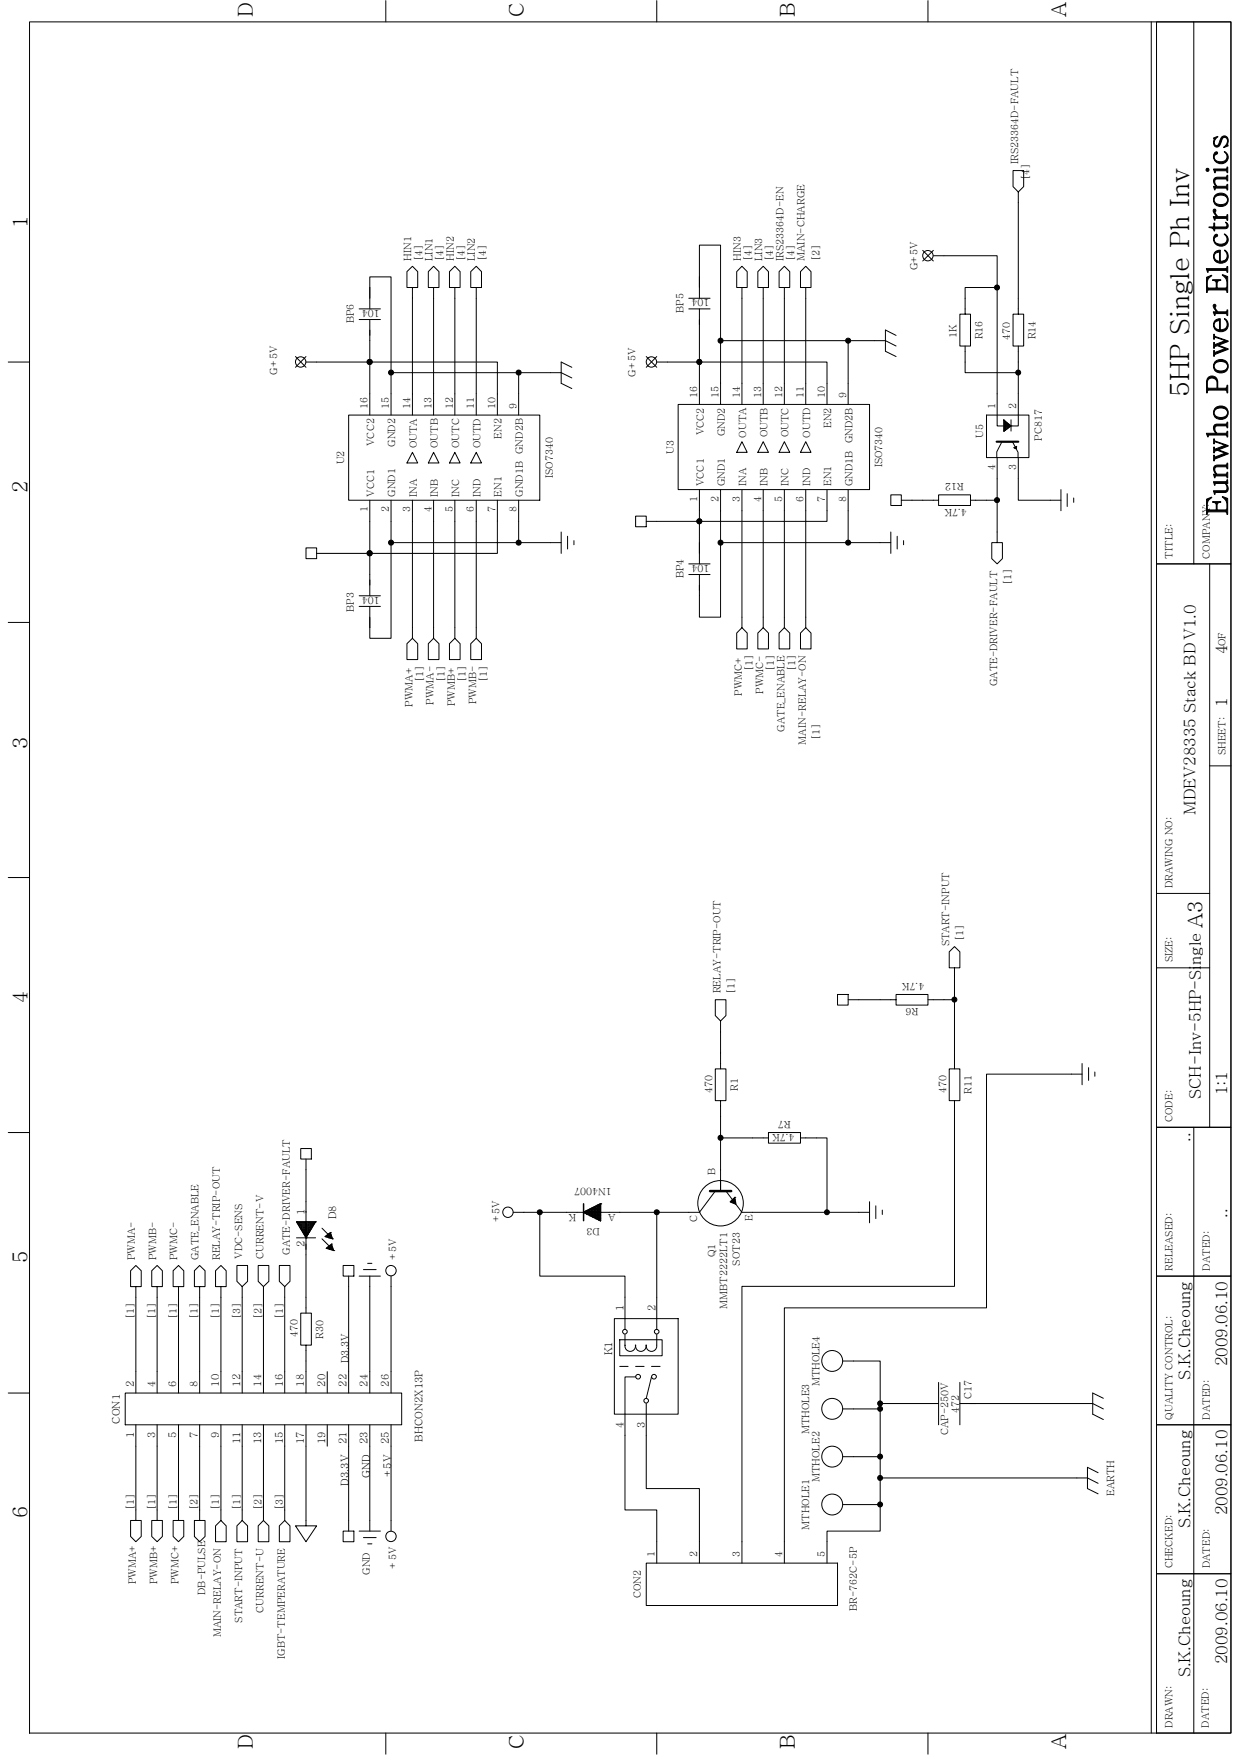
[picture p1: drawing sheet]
<svg xmlns="http://www.w3.org/2000/svg" width="210mm" height="297mm" viewBox="0 0 210 297" stroke-linecap="round" stroke-linejoin="round" font-family="sans-serif">
<g fill="none" stroke="#000" stroke-width=".17">
<path d="M5 3.7h203.3v289.6h-203.3zM65.3 .1v3.6M111.1 .1v3.6M157 .1v3.6M194.8 3.7v289.6M195.7 3.7h12.6v91.7h-12.6zM202 3.7v91.7M172.3 32.5l-.9-.9v-2.7h1.8v2.7l-.9 .9v20.7h.9v5.4h-1.8v-5.4h.9M60.8 54.1h3.6M60.8 52.3h3.6M62.6 52.3v-5.4h3.6v23.4M62.6 54.1v16.2"/>
<path d="M69.8 48.7h.9v-2.7l-.9-.9-.9 .9v2.7h.9v21.6M73.4 48.7h.9v-2.7l-.9-.9-.9 .9v2.7h.9v21.6M77 48.7h.9v-2.7l-.9-.9-.9 .9v2.7h.9v21.6M80.6 48.7h.9v-2.7l-.9-.9-.9 .9v2.7h.9v21.6M116.5 52.3h3.6M116.5 50.5h3.6M118.3 50.5v-9h3.6v16.2M118.3 52.3v16.2M121.9 57.7v10.8M121.9 57.7h27.9l1.8 .9M125.5 48.7h.9v-2.7l-.9-.9-.8 .9v2.7h.8v19.8M129.1 48.7h.9v-2.7l-.9-.9-.9 .9v2.7h.9v19.8"/>
<path d="M132.7 48.7h.9v-2.7l-.9-.9-.9 .9v2.7h.9v19.8M136.3 48.7h.9v-2.7l-.9-.9-.9 .9v2.7h.9v19.8M143.5 57.7v10.8M151.6 56.8l-1.8-.9v3.6l1.8 .8M156.1 42.4l1.8 1.8M157.9 42.4l-1.8 1.8M157.9 43.3h10.8v5.4M163.3 58.6v4.5h9v-4.5M168.7 48.7h-5.4v4.5h.9v5.4h-1.8v-5.4h.9M168.7 48.7v21.6M1.4 61.3h3.6M50 60.3l1.8 1.9"/>
<path d="M51.8 61.3h32.4v9M51.8 60.3l-1.8 1.9M59 70.3h32.3v14.4h-32.3zM66.2 63.1h28.8l1.8 .9M69.8 76.6l.9 1.8h-1.8zM73.4 76.6l.9 1.8h-1.8zM77 76.6l.9 1.8h-1.8zM80.6 76.6l.9 1.8h-1.8zM87.8 63.1v7.2M96.8 62.2l-1.8-.9v3.6l1.8 .9M109.3 60.3l1.8 1.9M111.1 60.3l-1.8 1.9"/>
<path d="M111.1 61.3h28.8v7.2M114.7 68.5h32.4v14.4h-32.4zM125.5 74.8l.9 1.8h-1.7zM129.1 74.8l.9 1.8h-1.8zM132.7 74.8l.9 1.8h-1.8zM136.3 74.8l.9 1.8h-1.8zM166.9 70.3h7.2v7.1h-7.2zM168.7 77.4v14.4h-.9v2.8l.9 .8 .9-.8v-2.8h-.9M169.8 73h.1M169.8 71.1h.1M169.8 72.8h.4M169.8 71.3h.3v1.5"/>
<path d="M169.8 72.6h.6M169.8 72.4h.8M169.8 71.5h.6M169.8 71.7h.8M169.8 71.9h1M169.8 72.1h1.2M169.8 71.1l1.2 1-1.2 .9zM170 71.1v1.8M170.3 71.5v1.2M170.5 71.6v.9M170.7 71.8v.6M170.9 71.9v.3h-1.1"/>
<path d="M171 72.1h.1M171.1 71.1v1.9M171.6 75.8h.1M171.6 75.8l.4-.3-.1 .5zM171.7 75.8h.3M171.8 75.7v.2M171.8 75.6h.2M171.9 75.6v.4M172.3 77.4v-.8l-1-1.8h-1.8l-.8 1.7v.9M172.3 77.4v7.3h7.2M172.3 63.1v9h-3.6v-1.8M51.8 92.7h1.8v1.9h-1.8z"/>
<path d="M53.6 93.7h9M62.6 84.7v9M62.6 93.7v7.1M66.2 84.7v7.1M69.8 84.7v23.3l.9 .9v2.7h-1.8v-2.7l.9-.9M73.4 84.7v23.3l.9 .9v2.7h-1.8v-2.7l.9-.9M77 84.7v23.3l.9 .9v2.7h-1.8v-2.7l.9-.9M80.6 84.7v23.3l.9 .9v2.7h-1.8v-2.7l.9-.9M84.2 84.7v9h-21.6M87.8 84.7v7.1h7.2M87.8 91.8h-21.6v16.2h-3.6v-5.4M95 90v3.7"/>
<path d="M96 90.8v2.1M97.1 91.5v.7M107.5 87.4h1.8v1.8h-1.8zM116.5 97.2h3.6M116.5 95.4h3.6M118.3 82.9v12.5M121.9 91.8v12.7h-3.6v-7.3M121.9 82.9v8.9M125.5 82.9v23.3l.9 .9v2.7h-1.7v-2.7l.8-.9M129.1 82.9v23.3l.9 .9v2.7h-1.8v-2.7l.9-.9M132.7 82.9v23.3l.9 .9v2.7h-1.8v-2.7l.9-.9M136.3 82.9v23.3l.9 .9v2.7h-1.8v-2.7l.9-.9"/>
<path d="M139.9 82.9v5.3h-30.6M143.5 91.8h7.2M143.5 82.9v8.9h-21.6M150.7 83.8h1.8v1.8h-1.8zM150.7 90v3.7M151.8 90.8v2.1M152.5 84.7h6.3v-.9h5.4v1.8h-5.4v-.9M152.9 91.5v.7M168.7 84.7h-4.5M179.5 82.9v3.5M180.6 83.6v2.1M181.7 84.3v.7"/>
<path d="M195.7 95.4h12.6v95.4h-12.6zM204.7 95.4v95.4M1.4 105.3h3.6M60.8 100.8h3.6M60.8 102.6h3.6M204.7 129.6h3.6M1.4 148.5h3.6M195.7 151.2h9M121.9 172.8l-.9-.9v-2.7h1.8v2.7l-.9 .9v8.1M141.7 168.3h1.8v1.8h-1.8zM143.5 169.2h8.1v.9h5.4v-1.8h-5.4v.9M157 169.2h4.5v11.7"/>
<path d="M161.5 163.8h.9v-2.7l-.9-.9-.9 .9v2.7h.9v5.4M195.7 163.8h9M1.4 191.7h3.6M50.9 194.4h1.8v1.8h-1.8zM51.8 196.2v26M121.9 186.3h-.9v-5.4h1.8v5.4h-.9v15.3M130 192.6h-8.1M135.4 192.6v.9h-5.4v-1.8h5.4v.9h4.5v12.6M161.5 186.3h-.9v-5.4h1.8v5.4h-.9v31.4h-36v46.9M183.1 180v3.6M183.1 181.8h-16.2v39.6h-34.2v43.2M184.2 180.7v2.2"/>
<path d="M185.3 181.4v.8M195.7 190.8h12.6v25.2h-12.6zM202 190.8v102.5M23 217.8h.9v-2.7l-.9-.9-.9 .9v2.7h.9v18M26.6 217.8h.9v-2.7l-.9-.9-.9 .9v2.7h.9v18M30.2 217.8h.9v-2.7l-.9-.9-.9 .9v2.7h.9v18M33.8 217.8h.9v-2.7l-.9-.9-.9 .9v2.7h.9v18M37.4 217.8h.9v-2.7l-.9-.9-.9 .9v2.7h.9v18M41 217.8l-.9-.9v-2.7h1.8v2.7l-.9 .9v18M44.6 217.8l-.9-.9v-2.7h1.8v2.7l-.9 .9v18M48.2 217.8l-.9-.9v-2.7h1.8v2.7l-.9 .9v18M50.2 209.5h3.2"/>
<path d="M50.2 206.8h1.6v2.7zM50.2 206.8h3.2M50.2 206.8h.1M50.3 207h3M50.4 206.8v.3M50.4 207.2h2.8M50.5 207.3h2.6M50.5 206.8v.6M50.6 207.5h2.4M50.7 206.8v.9h2.2v-.9M50.8 207.9h2M50.9 206.8v1.2"/>
<path d="M50.9 208.1h1.7M51 208.2h1.5M51.1 206.8v1.5M51.1 208.4h1.3M51.2 206.8v1.8h1.1v-1.8M51.3 208.8h.9M51.4 206.8v2.1M51.5 209h.6M51.6 209.1h.4M51.6 206.8v2.4M51.7 209.3h.2M51.8 209.5h.1"/>
<path d="M51.9 206.8v2.4M52.2 206.8v2.1M52.5 206.8v1.5M52.7 206.8v1.2M53 206.8v.6M53.2 206.8v.3M53.4 206.8h.1M54.5 207.9l1.8 1.8-.4-1.1-.9 .7 1.3 .4M54.5 209.7l1.8 1.8M55 209.3h1.1M55 209.3h.1M55.2 209.4v-.3h.9v.5"/>
<path d="M55.2 211.3l.9-.7 .4 1.1zM55.2 211.3h.1M55.2 211.3h1.1M55.4 209v.4M55.4 211.3v-.2h.9v.5M55.5 209h.5M55.6 208.9v.6M55.6 209.5h.6M55.6 211v.4M55.6 210.9h.6M55.7 208.8h.3M55.7 208.7v.8"/>
<path d="M55.7 210.9v.5M55.7 211.5h.7M55.9 210.8h.2M55.9 208.6v1M55.9 208.6h.1M55.9 210.7v.8M56.1 210.6v.9M56.1 210.6h.1M56.3 209.7h.1M56.5 211.7h.1M58.1 214.2h1.8v1.8h-1.8zM59 216v19.8"/>
<path d="M60.8 216h3.6M61.5 214.9h2.1M62.2 213.8h.7M62.6 216v19.8M66.2 216v19.8M86.8 205.2h11.9M91.3 205.2v10.8h14.4v9M101.6 205.2h9.5v19.8M121 201.6l-2.7 3.6h-7.2M122.8 201.6l2.7 3.6h21.6M123.5 203.4h.1M123.5 203.4l.8-.8 .2 1.2z"/>
<path d="M123.6 203.4h.9M123.7 203.2v.3M123.8 203.2h.6M123.8 203.6h.7M123.9 203.1v.5M124 203h.4M124.1 202.9v.7M124.2 202.9h.1M124.3 202.7v1M124.3 203.8h.2M124.3 202.6h.1M124.5 203.3v.5"/>
<path d="M147.1 203.4v3.6M148.2 204.1v2.1M149.3 204.8v.7M195.7 216h12.6v25.2h-12.6zM1.4 235.8h3.6M21.2 235.8h46.8v5.4h-46.8zM51.8 227.7h-.9v-5.4h1.8v5.4h-.9v8.1M55.4 232.2v3.6M103.9 223.2h10.8v16.2h-10.8zM104.9 226.8h7.1v2.7h-7.1zM104.9 231.3h1.4M105.7 225.9v1.8"/>
<path d="M107.5 227.6a.9 .9 0 0 1-.9 1.1 .9 .9 0 0 1-.9-1.1l.1 .1M107.5 233h-1.8v22.6h5.4v9M107.5 231.3h1.5M109.3 227.6a.9 .9 0 0 1-.9 1.1 .9 .9 0 0 1-.9-1.1l.1 .1M109.3 237.6v14.3h9v12.7M110.2 231.3h1.5M110.2 233l-.9 3.7M111.1 225.9v1.7a.9 .9 0 0 1-.9 1.1 .9 .9 0 0 1-.9-1.1l.1 .1M142.6 230.4h6.3v7.2M142.6 238.5h6.3v8M148.9 237.6h9.9M148.9 237.6v.9"/>
<path d="M158.8 234v7.2M162.4 237.6h22.5l1.8 .9M162.4 234v7.2M186.7 236.7l-1.8-.9v3.6l1.8 .9M23 241.2v16.1h-.9v2.8l.9 .8 .9-.8v-2.8h-.9M26.6 241.2v16.1h-.9v2.8l.9 .8 .9-.8v-2.8h-.9M30.2 241.2v16.1h-.9v2.8l.9 .8 .9-.8v-2.8h-.9M33.8 241.2v16.1h-.9v2.8l.9 .8 .9-.8v-2.8h-.9M37.4 241.2v16.1l.9 1v2.6h-1.8v-2.6l.9-1M41 241.2v16.1l.9 1v2.6h-1.8v-2.6l.9-1M44.6 241.2v16.1l.9 1v2.6h-1.8v-2.6l.9-1M48.2 241.2v16.1l.9 1v2.6h-1.8v-2.6l.9-1"/>
<path d="M51.8 241.2v17.1h1.8l-1.8 2.6-1.8-2.6h1.8M55.4 241.2v3.6M58.1 259.1h1.8v1.8h-1.8zM59 241.2v17.9M60.8 259.1h3.6M62.6 241.2v17.9M66.2 241.2v17.9M142.6 254.7h6.3M142.6 246.5h6.3M148.9 254.7v4.4h-9v5.5M148.9 246.5v8.2M148.9 250.1h35.1l1.8 1"/>
<path d="M185.8 249.3l-1.8-1v3.6l1.8 .9M195.7 241.2h12.6v25.2h-12.6zM61.5 260.2h2.1M62.2 261.3h.7M109.3 264.6h32.4v7.1h-32.4zM195.7 266.4h12.6v26.9h-12.6zM65.3 293.3v3.6M111.1 293.3v3.6M157 293.3v3.6"/>
<circle cx="157" cy="43.3" r=".88"/>
<circle cx="50.9" cy="61.3" r=".88"/>
<circle cx="110.2" cy="61.3" r=".88"/>
<circle cx="66.2" cy="215.1" r=".88"/>
<circle cx="85.9" cy="205.2" r=".88"/>
<circle cx="121.9" cy="203.7" r="3.8"/>
<circle cx="105.7" cy="225.4" r=".39"/>
<circle cx="108" cy="233" r=".4"/>
<circle cx="109.3" cy="237.1" r=".39"/>
<circle cx="110.7" cy="233" r=".4"/>
<circle cx="111.1" cy="225.4" r=".39"/>
<circle cx="140.8" cy="238.5" r="1.77"/>
<circle cx="140.8" cy="230.3" r="1.77"/>
<circle cx="140.8" cy="254.6" r="1.77"/>
<circle cx="140.8" cy="246.5" r="1.77"/>
<circle cx="66.2" cy="260" r=".88"/>
</g>
<path d="M120.1 201.6h3.6" fill="none" stroke="#000" stroke-width=".42"/>
<path d="M168.6 74.8h3.7" fill="none" stroke="#000" stroke-width=".36"/>
<g fill="none" stroke="#000" stroke-width=".25">
<path d="M98.7 203.8v2.8M98.7 205.2l2.9-1.4v2.8zM98.8 205.1v.1M98.8 205.2h2.8M99.3 204.9v.6M99.3 205.5h2.3M99.5 204.8v.8M99.6 204.8h2M99.8 204.6v1.1M99.8 205.7h1.8M100.1 204.5v1.3M100.1 204.5h1.5"/>
<path d="M100.3 204.4v1.6M100.4 206h1.2M100.6 204.3v1.8M100.6 204.3h1M100.8 204.2v2M100.8 206.2h.8M101.1 204v2.3M101.1 204h.5M101.3 203.9v2.6M101.3 206.5h.3M101.6 203.8v2.8M101.6 203.8h.1"/>
<path d="M101.6 205h-2.5v.3"/>
</g>
<g fill="#000" stroke="#000" stroke-width=".17">
<circle cx="121.9" cy="57.7" r=".43"/>
<circle cx="143.5" cy="57.7" r=".43"/>
<circle cx="168.7" cy="48.7" r=".43"/>
<circle cx="62.5" cy="61.3" r=".43"/>
<circle cx="66.2" cy="63.1" r=".43"/>
<circle cx="87.8" cy="63.1" r=".43"/>
<circle cx="118.3" cy="61.3" r=".42"/>
<circle cx="172.3" cy="63.1" r=".42"/>
<circle cx="62.5" cy="93.6" r=".43"/>
<circle cx="66.2" cy="91.8" r=".43"/>
<circle cx="87.8" cy="91.8" r=".43"/>
<circle cx="118.3" cy="88.2" r=".42"/>
<circle cx="121.9" cy="91.8" r=".43"/>
<circle cx="143.5" cy="91.8" r=".43"/>
<circle cx="168.7" cy="84.6" r=".43"/>
<circle cx="161.5" cy="169.2" r=".42"/>
<circle cx="121.9" cy="192.6" r=".43"/>
<circle cx="91.3" cy="205.2" r=".42"/>
<circle cx="111.1" cy="205.2" r=".42"/>
<circle cx="139.9" cy="205.2" r=".42"/>
<circle cx="148.9" cy="237.5" r=".42"/>
<circle cx="148.9" cy="238.5" r=".42"/>
<circle cx="148.9" cy="250.1" r=".42"/>
<circle cx="148.9" cy="254.6" r=".42"/>
<circle cx="148.9" cy="246.5" r=".42"/>
</g>
<text font-size="5" x="207.7" y="87.2" transform="rotate(-90 207.7 87.2)">Eunwho Power Electronics</text>
<text font-size="4.5" x="201.2" y="67.2" transform="rotate(-90 201.2 67.2)">5HP Single Ph Inv</text>
<g font-size="3.5">
<text x="42.8" y="2.8" transform="rotate(-90 42.8 2.8)">D</text>
<text x="88.6" y="2.8" transform="rotate(-90 88.6 2.8)">C</text>
<text x="134.5" y="2.8" transform="rotate(-90 134.5 2.8)">B</text>
<text x="180.4" y="2.8" transform="rotate(-90 180.4 2.8)">A</text>
<text x="4.7" y="38.6" transform="rotate(-90 4.7 38.6)">1</text>
<text x="4.7" y="83.4" transform="rotate(-90 4.7 83.4)">2</text>
<text x="4.7" y="126.7" transform="rotate(-90 4.7 126.7)">3</text>
<text x="203.5" y="157.1" transform="rotate(-90 203.5 157.1)">A3</text>
<text x="4.7" y="169.7" transform="rotate(-90 4.7 169.7)">4</text>
<text x="4.7" y="213.8" transform="rotate(-90 4.7 213.8)">5</text>
<text x="4.7" y="257" transform="rotate(-90 4.7 257)">6</text>
<text x="42.8" y="296" transform="rotate(-90 42.8 296)">D</text>
<text x="88.6" y="296" transform="rotate(-90 88.6 296)">C</text>
<text x="134.5" y="296" transform="rotate(-90 134.5 296)">B</text>
<text x="180.4" y="296" transform="rotate(-90 180.4 296)">A</text>
</g>
<g font-size="2.7">
<text x="207.6" y="110.7" transform="rotate(-90 207.6 110.7)">4</text>
<text x="207.6" y="119.7" transform="rotate(-90 207.6 119.7)">1</text>
<text x="202.3" y="137.9" transform="rotate(-90 202.3 137.9)">MDEV28335 Stack BDV1.0</text>
<text x="203.2" y="186" transform="rotate(-90 203.2 186)">SCH-Inv-5HP-Single</text>
<text x="207.6" y="185.4" transform="rotate(-90 207.6 185.4)">1:1</text>
<text x="201.4" y="193.3" transform="rotate(-90 201.4 193.3)">..</text>
<text x="207.6" y="206.1" transform="rotate(-90 207.6 206.1)">..</text>
<text x="201.4" y="233.5" transform="rotate(-90 201.4 233.5)">S.K.Cheoung</text>
<text x="207.6" y="231.3" transform="rotate(-90 207.6 231.3)">2009.06.10</text>
<text x="207.6" y="256.5" transform="rotate(-90 207.6 256.5)">2009.06.10</text>
<text x="201.4" y="258.7" transform="rotate(-90 201.4 258.7)">S.K.Cheoung</text>
<text x="207.6" y="281.6" transform="rotate(-90 207.6 281.6)">2009.06.10</text>
<text x="201.4" y="283.9" transform="rotate(-90 201.4 283.9)">S.K.Cheoung</text>
</g>
<g font-size="1.8">
<text x="51.5" y="205.7" transform="rotate(-90 51.5 205.7)">1</text>
<text x="56.9" y="206.4" transform="rotate(-90 56.9 206.4)">D8</text>
<text x="51.5" y="211.1" transform="rotate(-90 51.5 211.1)">2</text>
<text x="105.5" y="221.9" transform="rotate(-90 105.5 221.9)">1</text>
<text x="110.9" y="221.9" transform="rotate(-90 110.9 221.9)">2</text>
<text x="103.6" y="229.4" transform="rotate(-90 103.6 229.4)">K1</text>
<text x="22.6" y="234.7" transform="rotate(-90 22.6 234.7)">2</text>
<text x="26.2" y="234.7" transform="rotate(-90 26.2 234.7)">4</text>
<text x="29.8" y="234.7" transform="rotate(-90 29.8 234.7)">6</text>
<text x="33.4" y="234.7" transform="rotate(-90 33.4 234.7)">8</text>
<text x="37" y="234.7" transform="rotate(-90 37 234.7)">10</text>
<text x="40.6" y="234.7" transform="rotate(-90 40.6 234.7)">12</text>
<text x="44.2" y="234.7" transform="rotate(-90 44.2 234.7)">14</text>
<text x="47.8" y="234.7" transform="rotate(-90 47.8 234.7)">16</text>
<text x="51.4" y="234.7" transform="rotate(-90 51.4 234.7)">18</text>
<text x="55" y="234.7" transform="rotate(-90 55 234.7)">20</text>
<text x="58.6" y="234.7" transform="rotate(-90 58.6 234.7)">22</text>
<text x="62.2" y="234.7" transform="rotate(-90 62.2 234.7)">24</text>
<text x="65.8" y="234.7" transform="rotate(-90 65.8 234.7)">26</text>
<text x="20.3" y="241" transform="rotate(-90 20.3 241)">CON1</text>
<text x="22.6" y="243.3" transform="rotate(-90 22.6 243.3)">1</text>
<text x="26.2" y="243.3" transform="rotate(-90 26.2 243.3)">3</text>
<text x="29.8" y="243.3" transform="rotate(-90 29.8 243.3)">5</text>
<text x="33.4" y="243.3" transform="rotate(-90 33.4 243.3)">7</text>
<text x="37" y="243.3" transform="rotate(-90 37 243.3)">9</text>
<text x="40.6" y="244.4" transform="rotate(-90 40.6 244.4)">11</text>
<text x="44.2" y="244.4" transform="rotate(-90 44.2 244.4)">13</text>
<text x="47.8" y="244.4" transform="rotate(-90 47.8 244.4)">15</text>
<text x="51.4" y="244.4" transform="rotate(-90 51.4 244.4)">17</text>
<text x="55" y="244.4" transform="rotate(-90 55 244.4)">19</text>
<text x="58.6" y="244.4" transform="rotate(-90 58.6 244.4)">21</text>
<text x="62.2" y="244.4" transform="rotate(-90 62.2 244.4)">23</text>
<text x="65.8" y="244.4" transform="rotate(-90 65.8 244.4)">25</text>
<text x="71.5" y="244" transform="rotate(-90 71.5 244)">BHCON2X13P</text>
<text x="105.5" y="241.7" transform="rotate(-90 105.5 241.7)">4</text>
<text x="109.1" y="241.7" transform="rotate(-90 109.1 241.7)">3</text>
<text x="59" y="251.5" transform="rotate(-90 59 251.5)">D3.3V</text>
<text x="62.6" y="250.2" transform="rotate(-90 62.6 250.2)">GND</text>
<text x="66.2" y="250.1" transform="rotate(-90 66.2 250.1)">+5V</text>
</g>
<g font-size="1.7">
<text x="172.3" y="27.8" transform="rotate(-90 172.3 27.8)">IRS23364D-FAULT</text>
<text x="174.1" y="30.5" transform="rotate(-90 174.1 30.5)">[4]</text>
<text x="69.6" y="44.2" transform="rotate(-90 69.6 44.2)">HIN1</text>
<text x="71.4" y="44.2" transform="rotate(-90 71.4 44.2)">[4]</text>
<text x="73.2" y="44.2" transform="rotate(-90 73.2 44.2)">LIN1</text>
<text x="75" y="44.2" transform="rotate(-90 75 44.2)">[4]</text>
<text x="76.8" y="44.2" transform="rotate(-90 76.8 44.2)">HIN2</text>
<text x="78.6" y="44.2" transform="rotate(-90 78.6 44.2)">[4]</text>
<text x="80.4" y="44.2" transform="rotate(-90 80.4 44.2)">LIN2</text>
<text x="82.2" y="44.2" transform="rotate(-90 82.2 44.2)">[4]</text>
<text x="125.3" y="44.2" transform="rotate(-90 125.3 44.2)">HIN3</text>
<text x="127.2" y="44.2" transform="rotate(-90 127.2 44.2)">[4]</text>
<text x="129" y="44.2" transform="rotate(-90 129 44.2)">LIN3</text>
<text x="130.8" y="44.2" transform="rotate(-90 130.8 44.2)">[4]</text>
<text x="132.5" y="44.2" transform="rotate(-90 132.5 44.2)">IRS23364D-EN</text>
<text x="134.4" y="44.2" transform="rotate(-90 134.4 44.2)">[4]</text>
<text x="136.1" y="44.2" transform="rotate(-90 136.1 44.2)">MAIN-CHARGE</text>
<text x="138.7" y="44.2" transform="rotate(-90 138.7 44.2)">[2]</text>
<text x="155.2" y="45.8" transform="rotate(-90 155.2 45.8)">G+5V</text>
<text x="64.3" y="52.5" transform="rotate(-180 64.3 52.5)">104</text>
<text x="115.7" y="52.9" transform="rotate(-90 115.7 52.9)">BP5</text>
<text x="120" y="50.7" transform="rotate(-180 120 50.7)">104</text>
<text x="59.9" y="54.7" transform="rotate(-90 59.9 54.7)">BP6</text>
<text x="161.9" y="57.2" transform="rotate(-90 161.9 57.2)">1K</text>
<text x="166.2" y="57.4" transform="rotate(-90 166.2 57.4)">R16</text>
<text x="170.9" y="57.6" transform="rotate(-90 170.9 57.6)">470</text>
<text x="175.2" y="57.4" transform="rotate(-90 175.2 57.4)">R14</text>
<text x="46.9" y="63.4" transform="rotate(-90 46.9 63.4)">G+5V</text>
<text x="107.5" y="63.8" transform="rotate(-90 107.5 63.8)">G+5V</text>
<text x="62.2" y="69.2" transform="rotate(-90 62.2 69.2)">16</text>
<text x="65.8" y="69.2" transform="rotate(-90 65.8 69.2)">15</text>
<text x="69.4" y="69.2" transform="rotate(-90 69.4 69.2)">14</text>
<text x="73" y="69.2" transform="rotate(-90 73 69.2)">13</text>
<text x="76.6" y="69.2" transform="rotate(-90 76.6 69.2)">12</text>
<text x="80.2" y="69.2" transform="rotate(-90 80.2 69.2)">11</text>
<text x="83.8" y="69.2" transform="rotate(-90 83.8 69.2)">10</text>
<text x="87.4" y="69.2" transform="rotate(-90 87.4 69.2)">9</text>
<text x="118" y="67.4" transform="rotate(-90 118 67.4)">16</text>
<text x="121.6" y="67.4" transform="rotate(-90 121.6 67.4)">15</text>
<text x="125.2" y="67.4" transform="rotate(-90 125.2 67.4)">14</text>
<text x="128.8" y="67.4" transform="rotate(-90 128.8 67.4)">13</text>
<text x="132.4" y="67.4" transform="rotate(-90 132.4 67.4)">12</text>
<text x="136" y="67.4" transform="rotate(-90 136 67.4)">11</text>
<text x="139.6" y="67.4" transform="rotate(-90 139.6 67.4)">10</text>
<text x="143.2" y="67.4" transform="rotate(-90 143.2 67.4)">9</text>
<text x="168.4" y="69.2" transform="rotate(-90 168.4 69.2)">1</text>
<text x="171.9" y="69.2" transform="rotate(-90 171.9 69.2)">2</text>
<text x="63.3" y="75.5" transform="rotate(-90 63.3 75.5)">VCC2</text>
<text x="66.9" y="75.6" transform="rotate(-90 66.9 75.6)">GND2</text>
<text x="70.5" y="75.9" transform="rotate(-90 70.5 75.9)">OUTA</text>
<text x="74.1" y="75.8" transform="rotate(-90 74.1 75.8)">OUTB</text>
<text x="77.7" y="75.8" transform="rotate(-90 77.7 75.8)">OUTC</text>
<text x="81.3" y="75.9" transform="rotate(-90 81.3 75.9)">OUTD</text>
<text x="84.9" y="74.3" transform="rotate(-90 84.9 74.3)">EN2</text>
<text x="88.5" y="76.8" transform="rotate(-90 88.5 76.8)">GND2B</text>
<text x="114" y="76.8" transform="rotate(-90 114 76.8)">U3</text>
<text x="119.1" y="73.7" transform="rotate(-90 119.1 73.7)">VCC2</text>
<text x="122.6" y="73.8" transform="rotate(-90 122.6 73.8)">GND2</text>
<text x="126.3" y="74.1" transform="rotate(-90 126.3 74.1)">OUTA</text>
<text x="129.9" y="74" transform="rotate(-90 129.9 74)">OUTB</text>
<text x="133.4" y="74" transform="rotate(-90 133.4 74)">OUTC</text>
<text x="137.1" y="74.1" transform="rotate(-90 137.1 74.1)">OUTD</text>
<text x="140.7" y="72.5" transform="rotate(-90 140.7 72.5)">EN2</text>
<text x="144.2" y="75" transform="rotate(-90 144.2 75)">GND2B</text>
<text x="166.4" y="74.1" transform="rotate(-90 166.4 74.1)">U5</text>
<text x="176.3" y="74.6" transform="rotate(-90 176.3 74.6)">PC817</text>
<text x="58.3" y="78.6" transform="rotate(-90 58.3 78.6)">U2</text>
<text x="93.5" y="80.9" transform="rotate(-90 93.5 80.9)">ISO7340</text>
<text x="119.1" y="82.3" transform="rotate(-90 119.1 82.3)">VCC1</text>
<text x="122.6" y="82.3" transform="rotate(-90 122.6 82.3)">GND1</text>
<text x="126.3" y="82.3" transform="rotate(-90 126.3 82.3)">INA</text>
<text x="129.9" y="82.3" transform="rotate(-90 129.9 82.3)">INB</text>
<text x="133.4" y="82.3" transform="rotate(-90 133.4 82.3)">INC</text>
<text x="137.1" y="82.3" transform="rotate(-90 137.1 82.3)">IND</text>
<text x="140.7" y="82.3" transform="rotate(-90 140.7 82.3)">EN1</text>
<text x="144.2" y="82.3" transform="rotate(-90 144.2 82.3)">GND1B</text>
<text x="149.3" y="79.1" transform="rotate(-90 149.3 79.1)">ISO7340</text>
<text x="163.1" y="81.7" transform="rotate(-180 163.1 81.7)">R12</text>
<text x="168.4" y="79.6" transform="rotate(-90 168.4 79.6)">4</text>
<text x="171.9" y="79.6" transform="rotate(-90 171.9 79.6)">3</text>
<text x="62.2" y="86.7" transform="rotate(-90 62.2 86.7)">1</text>
<text x="63.3" y="84.1" transform="rotate(-90 63.3 84.1)">VCC1</text>
<text x="65.8" y="86.7" transform="rotate(-90 65.8 86.7)">2</text>
<text x="66.9" y="84.1" transform="rotate(-90 66.9 84.1)">GND1</text>
<text x="69.4" y="86.7" transform="rotate(-90 69.4 86.7)">3</text>
<text x="70.5" y="84.1" transform="rotate(-90 70.5 84.1)">INA</text>
<text x="73" y="86.7" transform="rotate(-90 73 86.7)">4</text>
<text x="74.1" y="84.1" transform="rotate(-90 74.1 84.1)">INB</text>
<text x="76.6" y="86.7" transform="rotate(-90 76.6 86.7)">5</text>
<text x="77.7" y="84.1" transform="rotate(-90 77.7 84.1)">INC</text>
<text x="80.2" y="86.7" transform="rotate(-90 80.2 86.7)">6</text>
<text x="81.3" y="84.1" transform="rotate(-90 81.3 84.1)">IND</text>
<text x="83.8" y="86.7" transform="rotate(-90 83.8 86.7)">7</text>
<text x="84.9" y="84.1" transform="rotate(-90 84.9 84.1)">EN1</text>
<text x="87.4" y="86.7" transform="rotate(-90 87.4 86.7)">8</text>
<text x="88.5" y="84.1" transform="rotate(-90 88.5 84.1)">GND1B</text>
<text x="118" y="84.9" transform="rotate(-90 118 84.9)">1</text>
<text x="121.6" y="84.9" transform="rotate(-90 121.6 84.9)">2</text>
<text x="125.2" y="84.9" transform="rotate(-90 125.2 84.9)">3</text>
<text x="128.8" y="84.9" transform="rotate(-90 128.8 84.9)">4</text>
<text x="132.4" y="84.9" transform="rotate(-90 132.4 84.9)">5</text>
<text x="136" y="84.9" transform="rotate(-90 136 84.9)">6</text>
<text x="139.6" y="84.9" transform="rotate(-90 139.6 84.9)">7</text>
<text x="143.2" y="84.9" transform="rotate(-90 143.2 84.9)">8</text>
<text x="163.6" y="86.1" transform="rotate(-180 163.6 86.1)">4.7K</text>
<text x="120" y="95.6" transform="rotate(-180 120 95.6)">104</text>
<text x="198.4" y="94.6" transform="rotate(-90 198.4 94.6)">TITLE:</text>
<text x="204.7" y="94.6" transform="rotate(-90 204.7 94.6)">COMPANY:</text>
<text x="64.3" y="101" transform="rotate(-180 64.3 101)">104</text>
<text x="115.7" y="97.9" transform="rotate(-90 115.7 97.9)">BP4</text>
<text x="171.1" y="99" transform="rotate(-90 171.1 99)">[1]</text>
<text x="59.9" y="103.5" transform="rotate(-90 59.9 103.5)">BP3</text>
<text x="127.3" y="113.6" transform="rotate(-90 127.3 113.6)">[1]</text>
<text x="131" y="113.6" transform="rotate(-90 131 113.6)">[1]</text>
<text x="134.6" y="113.6" transform="rotate(-90 134.6 113.6)">[1]</text>
<text x="207.4" y="109.4" transform="rotate(-90 207.4 109.4)">OF</text>
<text x="69.8" y="119.6" transform="rotate(-90 69.8 119.6)">PWMA+</text>
<text x="71.6" y="115.4" transform="rotate(-90 71.6 115.4)">[1]</text>
<text x="73.4" y="119.3" transform="rotate(-90 73.4 119.3)">PWMA-</text>
<text x="75.2" y="115.4" transform="rotate(-90 75.2 115.4)">[1]</text>
<text x="77" y="119.6" transform="rotate(-90 77 119.6)">PWMB+</text>
<text x="78.8" y="115.4" transform="rotate(-90 78.8 115.4)">[1]</text>
<text x="80.6" y="119.2" transform="rotate(-90 80.6 119.2)">PWMB-</text>
<text x="82.4" y="115.4" transform="rotate(-90 82.4 115.4)">[1]</text>
<text x="125.5" y="117.8" transform="rotate(-90 125.5 117.8)">PWMC+</text>
<text x="129.1" y="117.4" transform="rotate(-90 129.1 117.4)">PWMC-</text>
<text x="168.7" y="116.1" transform="rotate(-90 168.7 116.1)">GATE-DRIVER-FAULT</text>
<text x="132.7" y="123.8" transform="rotate(-90 132.7 123.8)">GATE_ENABLE</text>
<text x="138.7" y="125.3" transform="rotate(-90 138.7 125.3)">[1]</text>
<text x="136.3" y="126" transform="rotate(-90 136.3 126)">MAIN-RELAY-ON</text>
<text x="207.4" y="127.8" transform="rotate(-90 207.4 127.8)">SHEET:</text>
<text x="198.4" y="150.3" transform="rotate(-90 198.4 150.3)">DRAWING NO:</text>
<text x="160.6" y="160.2" transform="rotate(-90 160.6 160.2)">START-INPUT</text>
<text x="163" y="159.3" transform="rotate(-90 163 159.3)">[1]</text>
<text x="156.4" y="166.3" transform="rotate(-180 156.4 166.3)">4.7K</text>
<text x="198.4" y="162.9" transform="rotate(-90 198.4 162.9)">SIZE:</text>
<text x="121.9" y="168.1" transform="rotate(-90 121.9 168.1)">RELAY-TRIP-OUT</text>
<text x="124.3" y="168.3" transform="rotate(-90 124.3 168.3)">[1]</text>
<text x="155.4" y="170.6" transform="rotate(-180 155.4 170.6)">R6</text>
<text x="120.5" y="185" transform="rotate(-90 120.5 185)">470</text>
<text x="124.8" y="184.7" transform="rotate(-90 124.8 184.7)">R1</text>
<text x="160.1" y="185" transform="rotate(-90 160.1 185)">470</text>
<text x="164.4" y="185.2" transform="rotate(-90 164.4 185.2)">R11</text>
<text x="133.8" y="189.7" transform="rotate(-180 133.8 189.7)">R7</text>
<text x="134.5" y="191.9" transform="rotate(-180 134.5 191.9)">4.7K</text>
<text x="198.4" y="189.9" transform="rotate(-90 198.4 189.9)">CODE:</text>
<text x="103.5" y="201" transform="rotate(-180 103.5 201)">1N4007</text>
<text x="121" y="198.9" transform="rotate(-90 121 198.9)">B</text>
<text x="84.5" y="206.9" transform="rotate(-90 84.5 206.9)">+5V</text>
<text x="97.5" y="205.5" transform="rotate(-180 97.5 205.5)">K</text>
<text x="101.5" y="207.9" transform="rotate(-180 101.5 207.9)">D3</text>
<text x="104.1" y="205.5" transform="rotate(-180 104.1 205.5)">A</text>
<text x="118" y="206.8" transform="rotate(-90 118 206.8)">C</text>
<text x="127.3" y="206.7" transform="rotate(-90 127.3 206.7)">E</text>
<text x="22.8" y="213.3" transform="rotate(-90 22.8 213.3)">PWMA-</text>
<text x="26.4" y="213.3" transform="rotate(-90 26.4 213.3)">PWMB-</text>
<text x="30" y="213.3" transform="rotate(-90 30 213.3)">PWMC-</text>
<text x="33.6" y="213.3" transform="rotate(-90 33.6 213.3)">GATE_ENABLE</text>
<text x="37.2" y="213.3" transform="rotate(-90 37.2 213.3)">RELAY-TRIP-OUT</text>
<text x="41" y="213.1" transform="rotate(-90 41 213.1)">VDC-SENS</text>
<text x="44.6" y="213.1" transform="rotate(-90 44.6 213.1)">CURRENT-V</text>
<text x="49.1" y="212.4" transform="rotate(-90 49.1 212.4)">GATE-DRIVER-FAULT</text>
<text x="67.1" y="213.3" transform="rotate(-90 67.1 213.3)">+5V</text>
<text x="121" y="212.8" transform="rotate(-90 121 212.8)">Q1</text>
<text x="125.2" y="214.2" transform="rotate(-90 125.2 214.2)">SOT23</text>
<text x="198.4" y="215.1" transform="rotate(-90 198.4 215.1)">RELEASED:</text>
<text x="204.7" y="215.1" transform="rotate(-90 204.7 215.1)">DATED:</text>
<text x="123" y="221.6" transform="rotate(-90 123 221.6)">MMBT2222LT1</text>
<text x="22.6" y="223.2" transform="rotate(-90 22.6 223.2)">[1]</text>
<text x="26.2" y="223.2" transform="rotate(-90 26.2 223.2)">[1]</text>
<text x="29.9" y="223.2" transform="rotate(-90 29.9 223.2)">[1]</text>
<text x="33.4" y="223.2" transform="rotate(-90 33.4 223.2)">[1]</text>
<text x="37" y="223.2" transform="rotate(-90 37 223.2)">[1]</text>
<text x="40.7" y="223.2" transform="rotate(-90 40.7 223.2)">[3]</text>
<text x="44.2" y="223.2" transform="rotate(-90 44.2 223.2)">[2]</text>
<text x="47.8" y="223.2" transform="rotate(-90 47.8 223.2)">[1]</text>
<text x="50.3" y="226.3" transform="rotate(-90 50.3 226.3)">470</text>
<text x="54.7" y="226.6" transform="rotate(-90 54.7 226.6)">R30</text>
<text x="59" y="230.7" transform="rotate(-90 59 230.7)">D3.3V</text>
<text x="138.7" y="234.7" transform="rotate(-90 138.7 234.7)">MTHOLE4</text>
<text x="162.2" y="239.2" transform="rotate(-90 162.2 239.2)">472</text>
<text x="164.4" y="236.9" transform="rotate(-90 164.4 236.9)">C17</text>
<text x="136.9" y="242.8" transform="rotate(-90 136.9 242.8)">MTHOLE3</text>
<text x="160.4" y="242.9" transform="rotate(-90 160.4 242.9)">CAP-250V</text>
<text x="198.4" y="240.3" transform="rotate(-90 198.4 240.3)">QUALITY CONTROL:</text>
<text x="204.7" y="240.3" transform="rotate(-90 204.7 240.3)">DATED:</text>
<text x="138.7" y="250.8" transform="rotate(-90 138.7 250.8)">MTHOLE2</text>
<text x="22.6" y="255.6" transform="rotate(-90 22.6 255.6)">[1]</text>
<text x="26.2" y="255.6" transform="rotate(-90 26.2 255.6)">[1]</text>
<text x="29.9" y="255.6" transform="rotate(-90 29.9 255.6)">[1]</text>
<text x="33.4" y="255.6" transform="rotate(-90 33.4 255.6)">[2]</text>
<text x="37" y="255.5" transform="rotate(-90 37 255.5)">[1]</text>
<text x="40.7" y="255.5" transform="rotate(-90 40.7 255.5)">[1]</text>
<text x="44.2" y="255.5" transform="rotate(-90 44.2 255.5)">[2]</text>
<text x="47.8" y="255.5" transform="rotate(-90 47.8 255.5)">[3]</text>
<text x="188.5" y="253.2" transform="rotate(-90 188.5 253.2)">EARTH</text>
<text x="110.8" y="263.5" transform="rotate(-90 110.8 263.5)">1</text>
<text x="118" y="263.5" transform="rotate(-90 118 263.5)">2</text>
<text x="125.2" y="263.5" transform="rotate(-90 125.2 263.5)">3</text>
<text x="132.4" y="263.5" transform="rotate(-90 132.4 263.5)">4</text>
<text x="136.9" y="259" transform="rotate(-90 136.9 259)">MTHOLE1</text>
<text x="139.6" y="263.5" transform="rotate(-90 139.6 263.5)">5</text>
<text x="23" y="268.1" transform="rotate(-90 23 268.1)">PWMA+</text>
<text x="26.6" y="268.1" transform="rotate(-90 26.6 268.1)">PWMB+</text>
<text x="30.2" y="268.1" transform="rotate(-90 30.2 268.1)">PWMC+</text>
<text x="34.7" y="269.9" transform="rotate(-90 34.7 269.9)">DB-PULSE</text>
<text x="62.6" y="266.6" transform="rotate(-90 62.6 266.6)">GND</text>
<text x="67.1" y="265.5" transform="rotate(-90 67.1 265.5)">+5V</text>
<text x="198.4" y="265.5" transform="rotate(-90 198.4 265.5)">CHECKED:</text>
<text x="204.7" y="265.5" transform="rotate(-90 204.7 265.5)">DATED:</text>
<text x="41" y="274.6" transform="rotate(-90 41 274.6)">START-INPUT</text>
<text x="44.6" y="272.9" transform="rotate(-90 44.6 272.9)">CURRENT-U</text>
<text x="108.4" y="270.5" transform="rotate(-90 108.4 270.5)">CON2</text>
<text x="145" y="272.7" transform="rotate(-90 145 272.7)">BR-762C-5P</text>
<text x="37.4" y="277.1" transform="rotate(-90 37.4 277.1)">MAIN-RELAY-ON</text>
<text x="48.2" y="280.8" transform="rotate(-90 48.2 280.8)">IGBT-TEMPERATURE</text>
<text x="198.4" y="292.4" transform="rotate(-90 198.4 292.4)">DRAWN:</text>
<text x="204.5" y="292.4" transform="rotate(-90 204.5 292.4)">DATED:</text>
</g>
</svg>
